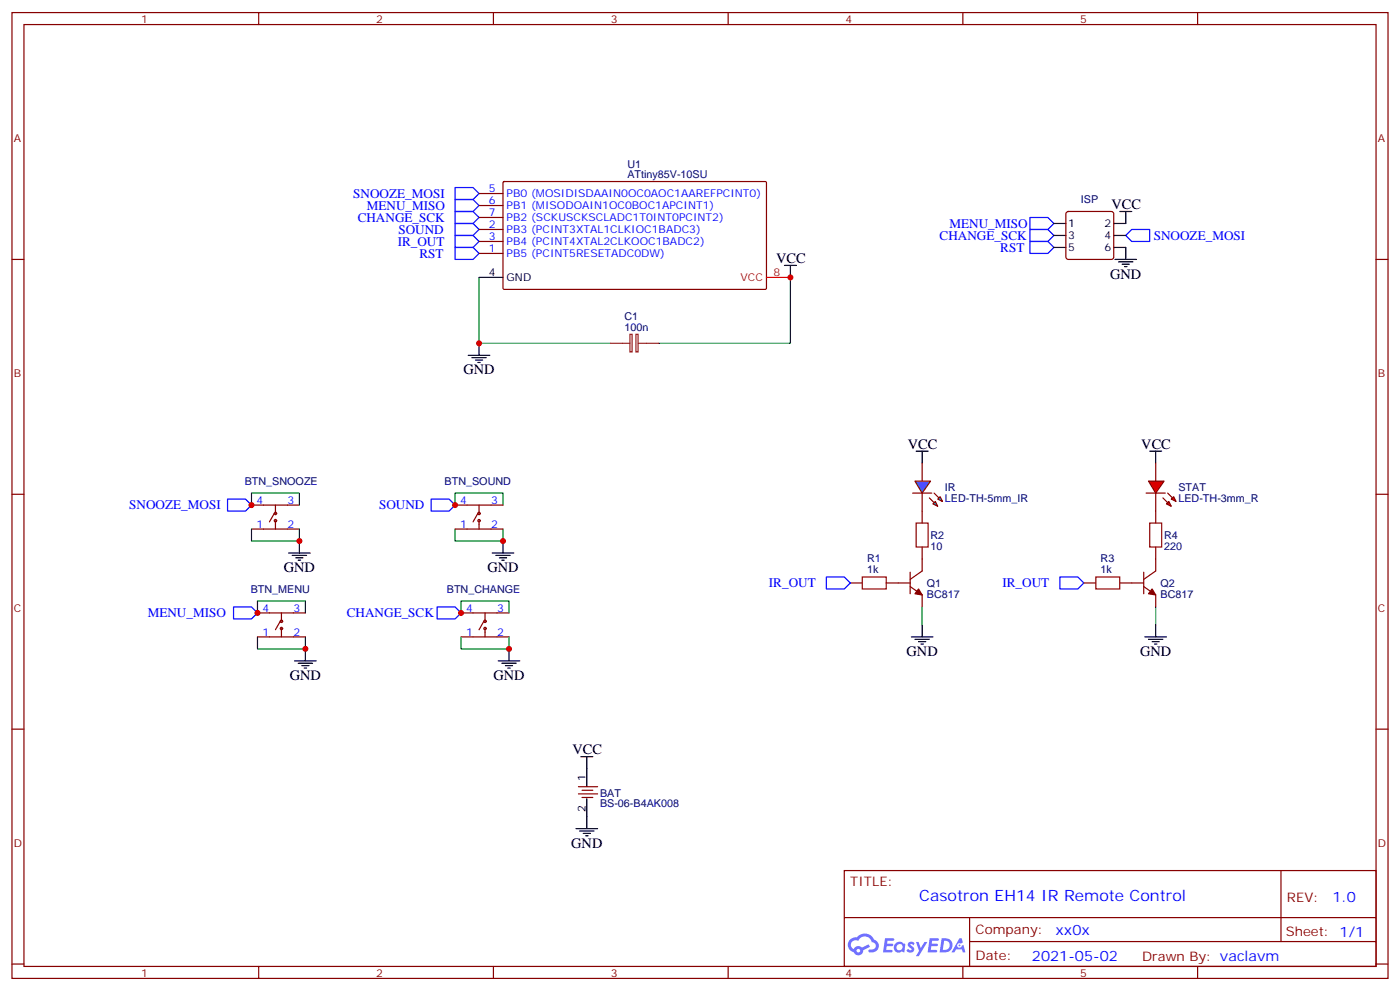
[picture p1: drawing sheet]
<svg xmlns="http://www.w3.org/2000/svg" width="412mm" height="292mm" viewBox="0 0 412 292" stroke-linecap="round" stroke-linejoin="round" font-family="sans-serif">
<g fill="none" stroke="#870000" stroke-width=".35">
<path d="M3.5 3.7h405.4v284.3h-405.4zM7.1 7.2h398.2v277.3h-398.2zM76.2 3.7v3.5M145.3 3.7v3.5M214.5 3.7v3.5M283.6 3.7v3.5M352.8 3.7v3.5M3.5 76.4h3.6M405.3 76.4h3.6M3.5 145.5h3.6M405.3 145.5h3.6M3.5 214.7h3.6"/>
<path d="M405.3 214.7h3.6M248.7 256.3h156.6v28.2h-156.6zM377.3 256.3v20.9M248.7 270.1h156.5M285.6 277.2h119.6M285.6 270.1v14.2M3.5 283.8h3.6M76.2 284.5v3.5M145.3 284.5v3.5M214.5 284.5v3.5M283.6 284.5v3.5M352.8 284.5v3.5"/>
<path d="M405.3 283.8h3.6"/>
</g>
<g fill="#5487ff">
<path d="M267.7 277.5a1.22 1.22 0 0 1 1.7 .2l-.4 .6a.47 .47 0 0 0-.3-.4 .47 .47 0 0 0-.5 .2l.1 .2a1.14 1.14 0 0 1 .8 1.8 1.14 1.14 0 0 1-1.9 0l-.2-.2 .5-.6 .7 .5a.29 .29 0 0 0 .3-.3 .29 .29 0 0 0-.2-.3 1.04 1.04 0 0 1-.6-1.7z"/>
<path d="M260.7 276.2h2.4l.3 .2-.2 .5-1.8 .1-.1 .8h1.5l.3 .4-.3 .4h-1.6l-.2 1.1h1.7l.2 .3-.2 .3-2.6 .1z"/>
<path d="M273.8 276.2h2.4l.3 .2-.1 .5-1.8 .1-.2 .8h1.6l.3 .4-.4 .4-1.6-.1-.1 1.1 1.7 .1 .2 .3-.2 .3-2.6 .1z"/>
<path d="M282.6 276.2h.7l.3 1.3-.6 .3a.69 .69 0 0 0-1 .3 .69 .69 0 0 0 .4 .9 .69 .69 0 0 0 .9-.6l.5-.2 .6 2.2h-.8l-.2-.9h-1.8l-.5 .9h-.8z"/>
<path d="M269.8 277.3h.8l.6 1.8 1.1-1.8h.9l-2.6 4.2h-.8l.9-1.5z"/>
<path d="M277.4 276.2l-.6 4.2h1.3a2.11 2.11 0 0 0 2.5-2.1 2.11 2.11 0 0 0-2.5-2.1zM278.1 277a1.39 1.39 0 0 1 1.7 1.4 1.39 1.39 0 0 1-1.8 1.2h-.3z"/>
<path d="M263.7 277.8a1.54 1.54 0 0 0-.1 2.2 1.54 1.54 0 0 0 2.2 .1l.6 .3 .3-2.3-.2-.3h-.4a1.49 1.49 0 0 0-2.4 0zM264 278.8a.94 .94 0 0 1 1.8 0 .94 .94 0 0 1-1.8 0z"/>
<path d="M250.4 276.6a2.18 2.18 0 0 0 1.1 3.7 1.44 1.44 0 0 0 1.6 .9 1.44 1.44 0 0 0 1.2-1.4l2-1.1-.5-.7-1.9 1a1.47 1.47 0 0 0-2.4 .4 1.39 1.39 0 0 1-.7-1.9 1.39 1.39 0 0 1 2-.5 2.12 2.12 0 0 1 2.2-1.3 2.12 2.12 0 0 1 1.9 1.7 1.14 1.14 0 0 1 1.1 1.4 1.14 1.14 0 0 1-1.7 .7 .43 .43 0 0 0-.5 .4 .43 .43 0 0 0 .4 .5 1.98 1.98 0 0 0 2.5-1.2 1.98 1.98 0 0 0-1.2-2.6 3.1 3.1 0 0 0-5.3-.6l-.9 .1zM252.3 279.9a.55 .55 0 0 1 1.1 0 .55 .55 0 0 1-1.1 0z"/>
<circle cx="282.6" cy="278.3" r=".26"/>
</g>
<path d="M134.1 58.7h5.2l1.8 1.8-1.8 1.8h-5.2zM134.1 55.2h5.2l1.8 1.8-1.8 1.7h-5.2zM134.1 62.3h5.2l1.8 1.7-1.8 1.8h-5.2zM134.1 65.8h5.2l1.8 1.8-1.8 1.7h-5.2zM134.1 69.3h5.2l1.8 1.8-1.8 1.7h-5.2zM134.1 72.8h5.2l1.8 1.8-1.8 1.8h-5.2zM303.4 64h5.3l1.7 1.8-1.7 1.8h-5.3zM303.4 67.6h5.3l1.7 1.7-1.7 1.8h-5.3zM303.4 71.1h5.3l1.7 1.7-1.7 1.8h-5.3zM331.6 69.3l1.8-1.7h5.3v3.5h-5.3zM243.4 169.9h5.3l1.8 1.7-1.8 1.8h-5.3z" fill="none" stroke="#00f" stroke-width=".35"/>
<g fill="none" stroke="#000" stroke-width=".35">
<path d="M231.1 78.1h3.5M232.8 78.1v3.6M310.4 65.8h3.6M310.4 69.3h3.6M310.4 72.8h3.6M328.1 72.8h3.5v3.6M328.1 69.3h3.5M328.4 76.4h6.4M329.5 77.1h4.2M329.8 62.3h3.6M330.6 77.8h2.1M331.3 78.5h.7"/>
<path d="M331.6 62.3v3.5h-3.5M141.1 81.7h7.1M137.9 104.6h6.4M139 105.3h4.2M140.1 106h2.1M140.8 106.7h.7M141.1 101.1v3.5M268.5 187.5h6.3M269.5 188.2h4.3M270.6 188.9h2.1M271.3 189.6h.7M271.6 184v3.5"/>
</g>
<path d="M141.1 81.7v19.4h38.8M232.8 81.7v19.4h-38.8" fill="none" stroke="#008700" stroke-width=".35"/>
<path d="M185.6 98.4h.6v5.2h-.6zM187.3 98.4h.7v5.2h-.7zM179.9 101.1h5.7M188 101.1h6" fill="none" stroke="#8c2424" stroke-width=".35"/>
<g fill="none" stroke="#870000" stroke-width=".35">
<path d="M141.1 57h7.1M148.2 53.6l.3-.2 77.1 .1 .2 .3-.1 31.2-.3 .2-77.1-.1-.1-.3zM141.1 74.6h7.1M141.1 67.6h7.1M141.1 71.1h7.1M141.1 60.5h7.1M141.1 64h7.1M314.2 62.5l.5-.2h12.7l.5 .2 .2 .5v12.7l-.3 .5-.4 .2h-12.7l-.5-.3-.2-.4v-12.7zM271.6 136.3v5.3M271.6 145.2v8.8M250.5 171.6h3.5M261.1 171.6h7"/>
<path d="M268.1 172.7l3.5 2.5v3.5M268.1 168.5v6.3M271.6 161v7.1l-3.5 2.5"/>
</g>
<path d="M225.8 81.7h7" fill="none" stroke="#f00" stroke-width=".35"/>
<path d="M269.9 154h3.5v7h-3.5zM254 169.9h7.1v3.5h-7.1z" fill="none" stroke="#a10000" stroke-width=".35"/>
<path d="M270.6 173.4l1 1.8-2.1-.4z" fill="#870000" stroke="#870000" stroke-width=".35"/>
<g fill="#09f" stroke="#870000" stroke-width=".35">
<path d="M274.8 148.3l.7-.7 .7 1.4z"/>
<path d="M276.2 146.9l.7-.7 .7 1.4z"/>
</g>
<g fill="#870000" stroke="#870000" stroke-width=".35">
<path d="M273.8 146.6l1.4 1.4z"/>
<path d="M275.2 145.2l1.4 1.4z"/>
</g>
<path d="M268.8 145.2h5.7z" fill="#f00" stroke="#870000" stroke-width=".35"/>
<path d="M269.5 141.6h4.6l-2.5 3.6z" fill="#09f" stroke="#870000" stroke-width=".35"/>
<g fill="none" stroke="#000" stroke-width=".35">
<path d="M269.9 132.8h3.5M271.6 132.8v3.5M338.7 132.8h3.5M340.4 132.8v3.5M88.2 159.3v3.5M148.2 159.3v3.5M85 162.8h6.4M86.1 163.5h4.2M87.1 164.2h2.2M87.8 164.9h.7M145 162.8h6.3M146 163.5h4.3"/>
<path d="M147.1 164.2h2.1M147.8 164.9h.7M86.8 194.6h6.3M87.8 195.3h4.3M88.9 196h2.1M89.6 196.7h.7M90 191v3.6M146.8 194.6h6.3M147.8 195.3h4.2M148.9 196h2.1M149.6 196.7h.7M149.9 191v3.6"/>
<path d="M337.3 187.5h6.3M338.3 188.2h4.2M339.4 188.9h2.1M340.1 189.6h.7M340.4 184v3.5M171.1 222.8h3.5M172.9 222.8v8.8M172.9 235.1v8.8M169.7 243.9h6.3M170.7 244.7h4.3M171.8 245.4h2.1M172.5 246.1h.7"/>
</g>
<path d="M74.1 155.8v3.5h14.1v-3.5M74.1 148.7v-3.5h14.1v3.5M134.1 148.7v-3.5h14.1v3.5M134.1 155.8v3.5h14.1v-3.5M271.6 178.7v5.3M340.4 178.7v5.3M75.8 180.4v-3.5h14.2v3.5M75.8 187.5v3.5h14.2v-3.5M135.8 187.5v3.5h14.1v-3.5M135.8 180.4v-3.5h14.1v3.5" fill="none" stroke="#008700" stroke-width=".35"/>
<path d="M67 146.9h5.3l1.8 1.8-1.8 1.8h-5.3zM127 146.9h5.3l1.8 1.8-1.8 1.8h-5.3zM68.8 178.7h5.3l1.7 1.7-1.7 1.8h-5.3zM128.8 178.7h5.3l1.7 1.7-1.7 1.8h-5.3zM312.2 169.9h5.3l1.8 1.7-1.8 1.8h-5.3z" fill="none" stroke="#00f" stroke-width=".35"/>
<g fill="none" stroke="#870000" stroke-width=".35">
<path d="M74.1 148.7h14.1M74.1 155.8h14.1M80.8 151.2l-1.4 2.4M81.1 148.7v2.5M81.1 153.3v2.5M134.1 148.7h14.1M134.1 155.8h14.1M140.8 151.2l-1.5 2.4M141.1 148.7v2.5M141.1 153.3v2.5M340.4 150.5v3.5M319.3 171.6h3.5"/>
<path d="M329.8 171.6h7.1M336.9 172.7l3.5 2.5v3.5M336.9 168.5v6.3M340.4 161v7.1l-3.5 2.5M75.8 180.4h14.2M75.8 187.5h14.2M82.5 182.9l-1.4 2.5M82.9 180.4v2.5M82.9 185v2.5M135.8 180.4h14.1M135.8 187.5h14.1M142.5 182.9l-1.4 2.5"/>
<path d="M142.9 180.4v2.5M142.9 185v2.5M170.4 233.7h5.6M170.4 231.6h5.6M171.4 234.8h3.2M171.4 232.7h3.2"/>
<circle cx="81.1" cy="151.2" r=".35"/>
<circle cx="81.1" cy="153.3" r=".35"/>
<circle cx="141.1" cy="153.3" r=".35"/>
<circle cx="141.1" cy="151.2" r=".35"/>
<circle cx="82.9" cy="185" r=".35"/>
<circle cx="82.9" cy="182.9" r=".35"/>
<circle cx="142.9" cy="185" r=".35"/>
<circle cx="142.9" cy="182.9" r=".35"/>
</g>
<path d="M339.4 173.4l1 1.8-2.1-.4z" fill="#870000" stroke="#870000" stroke-width=".35"/>
<path d="M338.7 154h3.5v7h-3.5zM322.8 169.9h7v3.5h-7z" fill="none" stroke="#a10000" stroke-width=".35"/>
<g fill="#f00" stroke="#870000" stroke-width=".35">
<path d="M338.3 141.6h4.6l-2.5 3.6z"/>
<path d="M337.6 145.2h5.7z"/>
</g>
<g fill="#870000" stroke="#870000" stroke-width=".35">
<path d="M344 145.2l1.4 1.4z"/>
<path d="M342.5 146.6l1.5 1.4z"/>
</g>
<g fill="#f00" stroke="#870000" stroke-width=".35">
<path d="M345 146.9l.7-.7 .7 1.4z"/>
<path d="M343.6 148.3l.7-.7 .7 1.4z"/>
</g>
<path d="M340.4 136.3v5.3M340.4 145.2v5.3" fill="none" stroke="#870000" stroke-width=".35"/>
<g fill="#c00">
<circle cx="141.1" cy="101.1" r=".88"/>
<circle cx="232.8" cy="81.7" r=".88"/>
<circle cx="75.8" cy="180.4" r=".88"/>
<circle cx="90" cy="191" r=".88"/>
<circle cx="88.2" cy="159.3" r=".88"/>
<circle cx="74.1" cy="148.7" r=".88"/>
<circle cx="134.1" cy="148.7" r=".88"/>
<circle cx="148.2" cy="159.3" r=".88"/>
<circle cx="149.9" cy="191" r=".88"/>
<circle cx="135.8" cy="180.4" r=".88"/>
</g>
<text font-size="4.6" fill="#00f" x="270.8" y="265.3">Casotron EH14 IR Remote Control</text>
<g font-size="4.2">
<text x="327.4" y="61.6">VCC</text>
<text x="228.6" y="77.4">VCC</text>
<text x="327" y="82">GND</text>
<text x="136.5" y="110.2">GND</text>
<text x="267.4" y="132.1">VCC</text>
<text x="336.2" y="132.1">VCC</text>
<text x="83.6" y="168.5">GND</text>
<text x="143.6" y="168.5">GND</text>
<text x="267.1" y="193.1">GND</text>
<text x="335.8" y="193.1">GND</text>
<text x="85.4" y="200.2">GND</text>
<text x="145.3" y="200.2">GND</text>
<text x="168.6" y="222.1">VCC</text>
<text x="168.3" y="249.6">GND</text>
</g>
<g font-size="4.2" fill="#00f">
<text x="392.5" y="265.6">1.0</text>
<text x="310.9" y="275.1">xx0x</text>
<text x="304" y="282.9">2021-05-02</text>
</g>
<g font-size="3.9" fill="#00f">
<text x="104.1" y="58.2">SNOOZE_MOSI</text>
<text x="105.4" y="65.3">CHANGE_SCK</text>
<text x="108.1" y="61.8">MENU_MISO</text>
<text x="117.3" y="68.8">SOUND</text>
<text x="276.8" y="70.6">CHANGE_SCK</text>
<text x="279.7" y="67">MENU_MISO</text>
<text x="339.9" y="70.5">SNOOZE_MOSI</text>
<text x="117.1" y="72.4">IR_OUT</text>
<text x="123.6" y="75.9">RST</text>
<text x="294.6" y="74.1">RST</text>
<text x="38.1" y="149.9">SNOOZE_MOSI</text>
<text x="111.7" y="150">SOUND</text>
<text x="226.5" y="172.9">IR_OUT</text>
<text x="295.3" y="172.9">IR_OUT</text>
<text x="43.5" y="181.7">MENU_MISO</text>
<text x="102.2" y="181.7">CHANGE_SCK</text>
</g>
<g font-size="3.9" fill="#800">
<text x="250.5" y="260.9">TITLE:</text>
<text x="379.1" y="265.6">REV:</text>
<text x="287.4" y="275.1">Company:</text>
<text x="378.7" y="275.7">Sheet: 1/1</text>
<text x="287.4" y="282.8">Date:</text>
<text x="336.4" y="282.8">Drawn By: vaclavm</text>
</g>
<g font-size="3.2" fill="#800">
<text x="41.6" y="6.7">1</text>
<text x="110.8" y="6.7">2</text>
<text x="179.9" y="6.7">3</text>
<text x="249.1" y="6.7">4</text>
<text x="318.2" y="6.7">5</text>
<text x="4.1" y="41.8">A</text>
<text x="405.9" y="41.8">A</text>
<text x="4.1" y="110.9">B</text>
<text x="405.9" y="110.9">B</text>
<text x="4.1" y="180.1">C</text>
<text x="405.9" y="180.1">C</text>
<text x="4.1" y="249.2">D</text>
<text x="405.9" y="249.2">D</text>
<text x="41.6" y="287.5">1</text>
<text x="110.8" y="287.5">2</text>
<text x="179.9" y="287.5">3</text>
<text x="249.1" y="287.5">4</text>
<text x="318.2" y="287.5">5</text>
</g>
<g font-size="3.2" fill="#000080">
<text x="184.8" y="52.4">ATtiny85V-10SU</text>
<text x="184.8" y="49.4">U1</text>
<text x="318.4" y="59.8">ISP</text>
<text x="184" y="94.3">C1</text>
<text x="184" y="97.4">100n</text>
<text x="72.1" y="142.8">BTN_SNOOZE</text>
<text x="131" y="142.8">BTN_SOUND</text>
<text x="278.3" y="147.7">LED-TH-5mm_IR</text>
<text x="278.3" y="144.6">IR</text>
<text x="347.1" y="147.7">LED-TH-3mm_R</text>
<text x="347.1" y="144.5">STAT</text>
<text x="274.1" y="161.8">10</text>
<text x="274.1" y="158.7">R2</text>
<text x="342.9" y="161.8">220</text>
<text x="342.9" y="158.7">R4</text>
<text x="255.4" y="165.6">R1</text>
<text x="324.2" y="165.6">R3</text>
<text x="255.4" y="168.8">1k</text>
<text x="273" y="172.9">Q1</text>
<text x="324.2" y="168.8">1k</text>
<text x="341.8" y="172.9">Q2</text>
<text x="73.9" y="174.6">BTN_MENU</text>
<text x="131.6" y="174.4">BTN_CHANGE</text>
<text x="273" y="175.9">BC817</text>
<text x="341.8" y="175.9">BC817</text>
<text x="176.7" y="237.7">BS-06-B4AK008</text>
<text x="176.7" y="234.5">BAT</text>
</g>
<g font-size="3.2" fill="#00f">
<text x="144" y="56.6">5</text>
<text x="149.2" y="58">PB0 (MOSIDISDAAIN0OC0AOC1AAREFPCINT0)</text>
<text x="144" y="60.1">6</text>
<text x="144" y="63.7">7</text>
<text x="149.2" y="61.6">PB1 (MISODOAIN1OC0BOC1APCINT1)</text>
<text x="149.2" y="65.1">PB2 (SCKUSCKSCLADC1T0INT0PCINT2)</text>
<text x="144" y="67.2">2</text>
<text x="144" y="70.7">3</text>
<text x="149.2" y="68.6">PB3 (PCINT3XTAL1CLKIOC1BADC3)</text>
<text x="144" y="74.3">1</text>
<text x="149.2" y="75.7">PB5 (PCINT5RESETADC0DW)</text>
<text x="149.2" y="72.1">PB4 (PCINT4XTAL2CLKOOC1BADC2)</text>
<text x="75.6" y="148.3">4</text>
<text x="84.7" y="148.3">3</text>
<text x="135.6" y="148.3">4</text>
<text x="144.6" y="148.3">3</text>
<text x="75.6" y="155.4">1</text>
<text x="84.7" y="155.4">2</text>
<text x="135.6" y="155.4">1</text>
<text x="144.6" y="155.4">2</text>
<text x="77.4" y="180.1">4</text>
<text x="86.4" y="180.1">3</text>
<text x="137.3" y="180.1">4</text>
<text x="146.4" y="180.1">3</text>
<text x="77.4" y="187.1">1</text>
<text x="86.4" y="187.1">2</text>
<text x="137.3" y="187.1">1</text>
<text x="146.4" y="187.1">2</text>
</g>
<g font-size="3.2">
<text x="314.7" y="66.9">1</text>
<text x="314.7" y="70.4">3</text>
<text x="325.4" y="66.9">2</text>
<text x="325.4" y="70.4">4</text>
<text x="314.7" y="73.9">5</text>
<text x="325.4" y="73.9">6</text>
<text x="144" y="81.3">4</text>
<text x="149.2" y="82.7">GND</text>
<text x="172.5" y="229.8" transform="rotate(-90 172.5 229.8)">1</text>
<text x="172.5" y="238.9" transform="rotate(-90 172.5 238.9)">2</text>
</g>
<g font-size="3.2" fill="#f00">
<text x="218.1" y="82.7">VCC</text>
<text x="227.9" y="81.3">8</text>
</g>
</svg>
